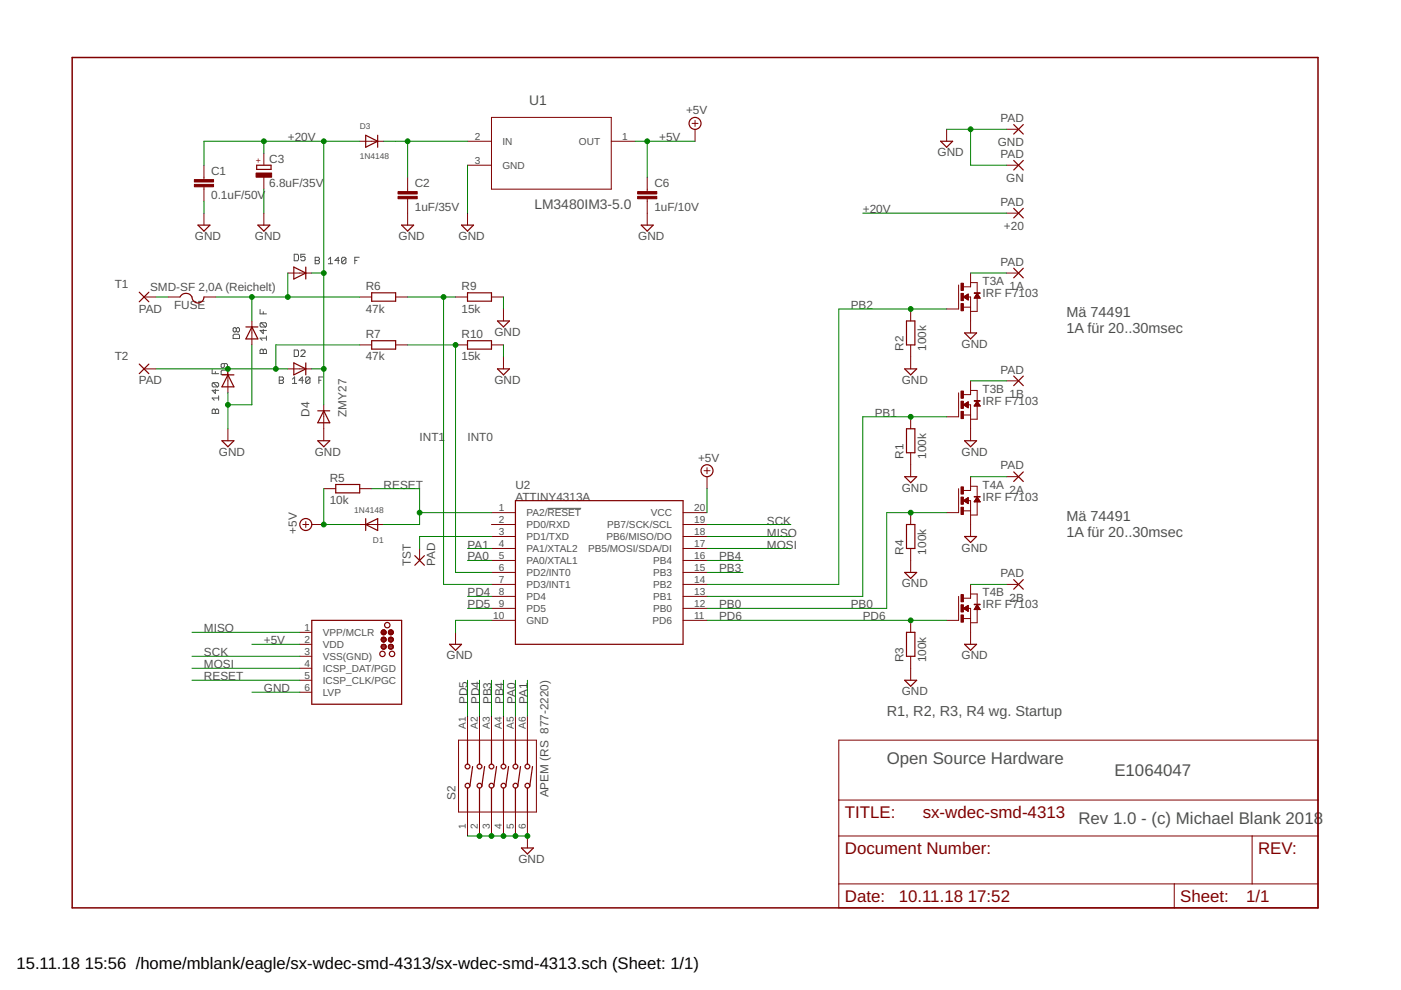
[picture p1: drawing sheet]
<svg xmlns="http://www.w3.org/2000/svg" width="297mm" height="210mm" viewBox="0 0 297 210" stroke-linecap="round" stroke-linejoin="round" font-family="sans-serif">
<g fill="none" stroke="#505050" stroke-width=".21">
<path d="M62.4 53.9h.7l.2 .2v1l-.2 .2h-.7zM64.7 53.9h-.9v.7l.4-.2 .5 .2v.5l-.2 .2h-.5l-.2-.2M66.8 54.5h.7l.2 .3-.2 .4 .2 .5-.2 .2h-.7zM66.8 55.2h.7M69.6 55.9h.9M69.6 55l.5-.5v1.4M71.9 55.2h-.9l.7-.7v1.4M73.3 54.8l-.2-.3h-.4l-.3 .3v.9M73.3 54.8v.9l-.2 .2h-.4l-.3-.2M73.3 54.8l-.9 .9M75.2 55.2h.5M76.2 54.5h-1v1.4"/>
<path d="M45 78.3v.9h1.4M45.7 78.8v.4M47.1 78.5h.9l.2 .2v.7h-1.3v-.7zM47.6 77.1v.7l-.3 .2h-.2l-.2-.2v-.5l.2-.2h.9l.2 .2v.5l-.2 .2M49.6 70.9h1l.2 .2v.7h-1.4v-.7zM50.1 69.7l.2-.2h.3l.2 .2v.4l-.2 .3-.5-.3M50.1 69.7l-.2-.2h-.3l-.2 .2v.4l.2 .3 .5-.3M50.1 69.7v.4M55.1 65.6v.9h1.4M55.4 74l.4 .3 .5-.3 .2 .3v.7h-1.4v-.7zM55.4 68.4l-.3 .3v.4l.3 .2h.9M55.4 68.4h.9l.2 .3v.4l-.2 .2"/>
<path d="M55.4 68.4l.9 .9M55.8 66.1v.4M55.8 69.8v.9l-.7-.6h1.4M55.8 74.3v.7M56.5 71.2v1M56.5 71.7h-1.4l.5 .5M59.2 79.9h.7l.2 .3-.2 .4 .2 .5-.2 .2h-.7zM62.4 74.2h.7l.2 .2v1l-.2 .2h-.7zM63.8 74.4l.2-.2h.5l.2 .2v.3l-.9 .9h.9M68.5 79.9h-.9v1.4M45.2 81.1l-.2 .3v.4l.2 .2h.9M45.2 86.7l.5 .3 .4-.3 .3 .3v.7h-1.4v-.7z"/>
<path d="M45.2 81.1h.9l.3 .3v.4l-.3 .2M45.2 81.1l.9 .9M45.7 82.5v.9l-.7-.6h1.4M45.7 87v.7M46.4 83.9v1M46.4 84.4h-1.4l.4 .5M59.2 80.6h.7M62 81.3h.9M62 80.4l.5-.5v1.4M64.3 80.6h-.9l.7-.7v1.4M65.7 80.2l-.2-.3h-.5l-.2 .3v.9M65.7 80.2v.9l-.2 .2h-.5l-.2-.2"/>
<path d="M65.7 80.2l-.9 .9M67.6 80.6h.5M116.1 107.8h7.1"/>
</g>
<path d="M15.3 12.2h264.1v180.3h-264.1z" fill="none" stroke="#800000" stroke-width=".32"/>
<g fill="none" stroke="#800000" stroke-width=".21">
<path d="M43.2 35v3.1M43.2 39.6v3.1M55.9 32.5v2.5M55.9 37.6v2.5M76.3 30h5M86.4 37.6v3M99.1 30h5.1M99.1 35h5.1M104.2 24.9h25.4v15.2h-25.4zM129.6 30h5.1M137.2 37.6v3M146.7 26.2h1.3"/>
<path d="M147.4 25.5v1.3M147.4 27.4v2.6M200.7 27.4v2.6M213.4 27.4h2.5M213.4 35h2.5M43.2 45.2v2.5M55.9 45.2v2.5M61 57.9h5.1M86.4 42.1v5.6M99.1 45.2v2.5M137.2 42.1v5.6M205.8 57.9v2.9h-1.5"/>
<path d="M205.8 59.9h1.4v2.3M213.4 57.9h2.5M213.4 45.2h2.5M30.5 63h2.6M30.5 78.2h2.6M35.6 63h2.6M43.2 63h2.6M48.3 78.2v5.1M53.4 68.1v5M61 78.2h5.1M76.3 63h2.5M76.3 73.1h2.5"/>
<path d="M83.9 63h2.5M83.9 73.1h2.5M96.6 63h2.5M96.6 73.1h2.5M104.2 63h2.5M104.2 73.1h2.5M106.7 65.5v2.6M106.7 75.7v2.5M193.1 65.5v2.6M193.1 73.1v5.1M203.2 60.4v5.1h-2.5M204.3 65.1h1.5"/>
<path d="M204.3 63l1-.7v1.3M204.3 63l1 .6M204.3 62.9l1.5 .1v7.6M204.3 63h1M204.4 62.9h.9M204.5 63.1h.8M204.5 62.8h.8M204.6 63.2h.7M204.6 62.7h.7M204.7 63.2h.6M204.7 62.7h.6M204.8 63.3h.5"/>
<path d="M204.9 62.6h.4M204.9 63.4h.4M205 62.5h.3M205 63.4h.3M205.1 62.5h.2M205.1 63.5h.2M205.2 62.4h.1M205.2 63.6h.1M206.6 63.2h1.2M206.6 63.1h1.1M206.7 63h1M206.7 62.9h.9"/>
<path d="M206.8 62.9h.8M206.8 62.8h.8M206.8 62.7h.7M206.9 62.7h.6M206.9 62.6h.5M207 62.5h.4M207 62.5h.3M207.1 62.4h.2M207.1 62.3h.2M207.2 62.3h.1M207.2 63.2v2.8h-1.4M207.2 62.2l.6 1h-1.3z"/>
<path d="M48.3 90.9v2.6M68.6 85.8v7.7M149.3 99.8h1.2M149.9 99.2v1.2M193.1 88.4v2.5M193.1 96v5.1M203.2 83.3v5.1h-2.5M204.3 85.8l1-.6v1.3zM204.3 88h1.5M204.3 85.8h1.5v7.7M204.3 85.9h1M204.4 85.9h.9"/>
<path d="M204.4 85.7h.9M204.5 86h.8M204.5 85.7h.8M204.7 86.1h.6M204.7 85.6h.6M204.8 86.1h.5M204.8 85.5h.5M204.9 86.2h.4M204.9 85.4h.4M205 86.3h.3M205 85.4h.3M205.1 86.4h.2"/>
<path d="M205.1 85.3h.2M205.2 86.4h.1M205.2 85.2h.1M205.8 80.8v2.9h-1.5M205.8 82.8h1.4v2.3M206.6 86h1.2M206.7 85.9h1M206.7 85.8h.9M206.8 85.7h.8M206.8 85.7h.7M206.9 85.6h.6M206.9 85.5h.6"/>
<path d="M206.9 85.4h.5M207 85.4h.4M207 85.3h.3M207.1 85.2h.2M207.1 85.2h.1M207.2 85.1h.1M207.2 86.1v2.8h-1.4M207.2 85.1l.6 1h-1.3zM213.4 80.8h2.5M64.2 111.2h1.3M64.8 110.6v1.2M66.1 111.2h2.5"/>
<path d="M68.6 103.6h2.6M76.3 103.6h2.5M76.3 111.2h5M89 116.3v2.5M104.2 108.7h5.1M104.2 111.2h5.1M104.2 113.7h5.1M104.2 116.3h5.1M104.2 118.8h5.1M144.8 108.7h5.1M144.8 111.2h5.1M144.8 113.7h5.1"/>
<path d="M144.8 116.3h5.1M144.8 118.8h5.1M149.9 101.1v2.5M193.1 108.7v2.5M193.1 116.3v5.1M203.2 103.6v5.1h-2.5M204.3 106.2l1-.7v1.3zM204.3 108.3h1.5M204.3 106.1h1M204.3 106.2h1.5v7.5M204.4 106.3h.9M204.4 106h.9"/>
<path d="M204.5 106h.8M204.6 106.3h.7M204.6 105.9h.7M204.7 106.4h.6M204.7 105.8h.6M204.8 106.5h.5M204.9 105.8h.4M204.9 106.5h.4M205 105.7h.3M205 106.6h.3M205.1 105.6h.2M205.1 106.7h.2"/>
<path d="M205.2 106.7h.1M205.2 105.6h.1M205.8 101.1v2.9h-1.5M205.8 103.1h1.4v2.3M206.6 106.3h1.2M206.6 106.3h1.1M206.7 106.2h1M206.7 106.1h.9M206.8 106h.8M206.9 105.9h.6M206.9 105.8h.6M206.9 105.8h.5"/>
<path d="M207 105.7h.4M207 105.6h.3M207.1 105.6h.2M207.1 105.5h.1M207.2 105.4h.1M207.2 106.4v2.8h-1.4M207.2 105.4l.6 1h-1.3zM213.4 101.1h2.5M63.6 134.1h2.5M63.6 136.6h2.5M63.6 139.1h2.5M96.6 134.1v2.5"/>
<path d="M104.2 123.9h5.1M104.2 129h5.1M104.2 131.5h5.1M104.2 121.4h5.1M104.2 126.4h5.1M144.8 123.9h5.1M144.8 129h5.1M144.8 131.5h5.1M144.8 121.4h5.1M144.8 126.4h5.1M193.1 131.5v2.6M193.1 139.1v5.1"/>
<path d="M203.2 126.4v5.1h-2.5M204.3 131.1h1.5M204.3 129h1.5v7.6M204.3 128.9h1M204.4 129.1h.9M204.4 128.9h.9M204.5 129.2h.8M204.6 128.8h.7M204.6 129.2h.7M204.7 128.7h.6M204.7 129.3h.6M204.8 128.7h.5"/>
<path d="M204.9 129.4h.4M204.9 128.6h.4M205 129.4h.3M205 128.5h.3M205.1 129.5h.2M205.1 128.5h.2M205.2 129.6h.1M205.2 128.4h.1M205.3 128.4v1.2l-1-.6M205.3 128.4l-1 .6M205.8 123.9v2.9h-1.5M205.8 125.9h1.4v2.3"/>
<path d="M206.6 129.2h1.2M206.7 129.1h1M206.7 129h1M206.7 128.9h.9M206.8 128.9h.8M206.8 128.8h.7M206.9 128.7h.6M206.9 128.6h.5M207 128.5h.4M207.1 128.5h.2M207.1 128.4h.2M207.1 128.3h.1"/>
<path d="M207.2 129.2v2.8h-1.4M207.2 128.2l.6 1h-1.3zM207.2 128.2h.1M213.4 123.9h2.5M63.6 141.7h2.5M63.6 144.2h2.5M63.6 146.8h2.5M97.2 156.9h16.5v15.3h-16.5zM99.1 151.8v5.1M101.7 151.8v5.1M104.2 151.8v5.1M106.7 151.8v5.1"/>
<path d="M109.3 151.8v5.1M111.8 151.8v5.1M177.8 156.9h101.6v35.6h-101.6zM99.1 172.2v5M101.7 172.2v5M104.2 172.2v5M106.7 172.2v5M109.3 172.2v5M111.8 172.2v7.6M177.8 177.2h101.6M177.8 169.6h101.6M265.5 177.2v10.2"/>
<path d="M177.8 187.4h101.6M249 187.4v5.1"/>
</g>
<g fill="none" stroke="#800000" stroke-width=".25">
<path d="M54.4 35h3.1v.9h-3.1zM77.5 28.7l2.6 1.3-2.6 1.2zM80.1 28.7v2.5M199.4 30h2.6l-1.3 1.2zM214.9 26.4l2.1 2M214.9 34l2.1 2M217 26.4l-2.1 2M217 34l-2.1 2M42 47.7h2.5l-1.3 1.3zM54.7 47.7h2.5l-1.3 1.3zM62.3 56.6l2.5 1.3-2.5 1.3zM64.8 56.6v2.6"/>
<path d="M85.2 47.7h2.5l-1.3 1.3zM97.9 47.7h2.5l-1.3 1.3zM136 47.7h2.5l-1.3 1.3zM214.9 56.9l2.1 2M214.9 44.2l2.1 2M217 56.9l-2.1 2M217 44.2l-2.1 2M29.5 62l2.1 2M29.5 77.2l2.1 2M31.6 62l-2.1 2M31.6 77.2l-2.1 2M38.2 63a1.42 1.42 0 0 1 1.5-.8 1.42 1.42 0 0 1 1.2 1.4 1.27 1.27 0 0 0 1.4 .6 1.27 1.27 0 0 0 .9-1.2"/>
<path d="M47.1 79.5h2.5M48.3 79.5l1.3 2.5h-2.5zM52.1 69.3h2.6M53.4 69.3l1.3 2.6h-2.6zM62.3 76.9l2.5 1.3-2.5 1.3zM64.8 76.9v2.6M78.8 62.1h5.1v1.8h-5.1zM78.8 72.2h5.1v1.8h-5.1zM99.1 62.1h5.1v1.8h-5.1zM99.1 72.2h5.1v1.8h-5.1zM105.5 68.1h2.5l-1.3 1.2zM105.5 78.2h2.5l-1.3 1.3z"/>
<path d="M191.8 78.2h2.6l-1.3 1.3zM192.2 68.1h1.8v5h-1.8zM204.5 70.6h2.6l-1.3 1.3zM214.9 79.7l2.1 2.1M217 79.7l-2.1 2.1M47.1 93.5h2.5l-1.3 1.2zM67.4 93.5h2.5l-1.3 1.2zM67.4 87.1h2.5M68.6 87.1l1.3 2.5h-2.5zM192.2 90.9h1.8v5.1h-1.8zM204.5 93.5h2.6l-1.3 1.2zM71.2 102.7h5.1v1.8h-5.1z"/>
<path d="M77.5 111.2l2.6-1.2v2.5zM77.5 110v2.5M87.9 117.8l2.1 2M90 117.8l-2.1 2M109.3 106.2h35.5v30.4h-35.5zM191.8 101.1h2.6l-1.3 1.2zM192.2 111.2h1.8v5.1h-1.8zM204.5 113.7h2.6l-1.3 1.3zM214.9 100.1l2.1 2M217 100.1l-2.1 2M66.1 131.5h19.1v17.8h-19.1zM80.8 134.1h1.1"/>
<path d="M80.8 135.6h1.1M80.8 137.2h1.1M80.9 137h.9M80.9 134.3h.9M80.9 133.9h.9M80.9 133.9v.4M80.9 134.3l.2 .2M80.9 135.8a.52 .52 0 0 0 .4 .3 .52 .52 0 0 0 .5-.3M80.9 135.4h.9M80.9 135.8h.9M80.9 137.4h.9M81 136.7h.7"/>
<path d="M81 135.2l-.2 .3 .1 .3M81 135.2a.52 .52 0 0 1 .7 0 .52 .52 0 0 1 .1 .6M81 135.2h.6M81.1 133.6h.5M81.1 134.5h.5M81.1 133.6l-.2 .3M81.1 133.6h.3l.4 .3M81.2 136.1h.3M81.8 133.9l.1 .2M81.8 134.3l-.2 .2M81.9 134.1l-.1 .2M82.4 134.1h1"/>
<path d="M82.4 135.6h1M82.4 137.2h1M82.4 137h1M82.4 133.9v.4M82.4 134.3l.2 .2M82.4 134.3h.9M82.4 133.9h.9M82.4 135.8l.2 .3h.5M82.4 135.4h.9M82.4 135.8h.9M82.4 137.4h.9M82.5 136.7h.7"/>
<path d="M82.6 135.2h.6M82.6 134.5h.5M82.6 133.6h.5M82.6 133.6l-.2 .3M82.6 133.6l.6 .1 .2 .4M82.7 136.1h.3M83.2 135.2a.52 .52 0 0 0-.7 0 .52 .52 0 0 0-.1 .6M83.2 135.2a.52 .52 0 0 1-.1 .9M83.3 134.3l-.3 .3-.4-.1M83.4 134.1l-.1 .2M95.3 136.6h2.6l-1.3 1.3zM191.8 121.4h2.6l-1.3 1.2z"/>
<path d="M192.2 134.1h1.8v5h-1.8zM204.5 136.6h2.6l-1.3 1.3zM214.9 122.9l2.1 2M217 122.9l-2.1 2M99.1 156.9v5.1M101.7 156.9v5.1M104.2 156.9v5.1M106.7 156.9v5.1M109.3 156.9v5.1M111.8 156.9v5.1M191.8 144.2h2.6l-1.3 1.3zM99.1 167.1v5.1"/>
<path d="M100.2 162.5l-.6 4.1M101.7 167.1v5.1M102.7 162.5l-.5 4.2M104.2 167.1v5.1M105.3 162.5l-.6 4.2M106.7 167.1v5.1M107.8 162.5l-.6 4.2M109.3 167.1v5.1M110.4 162.5l-.6 4.2M110.6 179.8h2.5l-1.3 1.3zM111.8 167.1v5.1M112.9 162.5l-.6 4.2"/>
<circle cx="147.4" cy="26.2" r="1.27"/>
<circle cx="149.9" cy="99.8" r="1.27"/>
<circle cx="64.8" cy="111.2" r="1.27"/>
<circle cx="81.1" cy="138.6" r=".57"/>
<circle cx="81.3" cy="137.1" r=".51"/>
<circle cx="82.1" cy="132.5" r=".57"/>
<circle cx="82.9" cy="137.1" r=".51"/>
<circle cx="83.1" cy="138.6" r=".57"/>
<circle cx="99.1" cy="166.6" r=".51"/>
<circle cx="99.1" cy="162.5" r=".51"/>
<circle cx="101.7" cy="166.6" r=".51"/>
<circle cx="101.7" cy="162.5" r=".51"/>
<circle cx="104.2" cy="162.5" r=".51"/>
<circle cx="104.2" cy="166.6" r=".51"/>
<circle cx="106.7" cy="166.6" r=".51"/>
<circle cx="106.7" cy="162.5" r=".51"/>
<circle cx="109.3" cy="166.6" r=".51"/>
<circle cx="109.3" cy="162.5" r=".51"/>
<circle cx="111.8" cy="166.6" r=".51"/>
<circle cx="111.8" cy="162.5" r=".51"/>
</g>
<g fill="#800000" stroke="#800000" stroke-width=".21">
<path d="M54.3 36.7h3.3v.9h-3.3z"/>
<path d="M135.2 41.6h4.1v.5h-4.1z"/>
<path d="M135.2 40.6h4.1v.5h-4.1z"/>
<path d="M84.4 41.6h4.1v.5h-4.1z"/>
<path d="M84.4 40.6h4.1v.5h-4.1z"/>
<path d="M203.8 60h.5v1.6h-.5z"/>
<path d="M203.8 62.2h.5v1.5h-.5z"/>
<path d="M203.8 64.4h.5v1.5h-.5z"/>
<path d="M206.5 62.1h1.3v.1h-1.3z"/>
<path d="M203.8 82.9h.5v1.5h-.5z"/>
<path d="M203.8 85.1h.5v1.5h-.5z"/>
<path d="M203.8 87.2h.5v1.6h-.5z"/>
<path d="M206.5 84.9h1.3v.2h-1.3z"/>
<path d="M203.8 103.2h.5v1.6h-.5z"/>
<path d="M203.8 105.4h.5v1.5h-.5z"/>
<path d="M203.8 107.5h.5v1.6h-.5z"/>
<path d="M206.5 105.3h1.3v.1h-1.3z"/>
<path d="M203.8 126.1h.5v1.5h-.5z"/>
<path d="M203.8 128.2h.5v1.6h-.5z"/>
<path d="M203.8 130.4h.5v1.5h-.5z"/>
<path d="M206.5 128.1h1.3v.1h-1.3z"/>
<path d="M41.2 39.1h4.1v.5h-4.1z"/>
<path d="M41.2 38.1h4.1v.5h-4.1z"/>
</g>
<g fill="none" stroke="#008000" stroke-width=".21">
<path d="M55.9 30v2.5M68.6 30v55.8M76.3 30h-33.1v5M81.3 30h17.8M86.4 30v7.6M99.1 35v10.2M134.7 30h12.7M137.2 30v7.6M200.7 27.4h12.7M205.8 27.4v7.6h7.6M43.2 42.7v2.5M55.9 40.1v5.1"/>
<path d="M61 57.9v5.1M66.1 57.9h2.5M182.9 45.2h30.5M205.8 57.9h7.6M33.1 78.2h27.9M33.1 63h2.5M45.8 63h30.5M53.4 63v5.1M53.4 73.1v12.7h-5.1M66.1 78.2h2.5M76.3 73.1h-17.8v5.1M86.4 73.1h10.2v48.3h7.6"/>
<path d="M86.4 63h10.2M94 63v60.9h10.2M106.7 63v2.5M106.7 73.1v2.6M200.7 65.5h-22.9v58.4h-27.9M48.3 83.3v7.6M200.7 88.4h-17.8v38h-33M205.8 80.8h7.6M68.6 103.6v7.6h7.7M78.8 103.6h10.2v7.6h-7.7M89 108.7h15.2M99.1 116.3h5.1"/>
<path d="M99.1 118.8h5.1M104.2 113.7h-15.2v2.6M149.9 111.2h17.8M149.9 103.6v5.1M149.9 113.7h17.8M149.9 116.3h17.8M149.9 118.8h7.6M200.7 108.7h-12.7v20.3h-38.1M205.8 101.1h7.6M40.7 134.1h22.9M40.7 139.1h22.9M53.4 136.6h10.2"/>
<path d="M99.1 126.4h5.1M99.1 129h5.1M104.2 131.5h-7.6v2.6M149.9 131.5h50.8M149.9 121.4h7.6M205.8 123.9h7.6M40.7 144.2h22.9M40.7 141.7h22.9M53.4 146.8h10.2M99.1 144.2v7.6M101.7 144.2v7.6M104.2 144.2v7.6"/>
<path d="M106.7 144.2v7.6M109.3 144.2v7.6M111.8 144.2v7.6M99.1 177.2h12.7"/>
</g>
<g fill="#008000" stroke="#008000" stroke-width=".21">
<circle cx="205.8" cy="27.4" r=".51"/>
<circle cx="48.3" cy="85.8" r=".51"/>
<circle cx="101.7" cy="177.2" r=".51"/>
<circle cx="104.2" cy="177.2" r=".51"/>
<circle cx="106.7" cy="177.2" r=".51"/>
<circle cx="109.3" cy="177.2" r=".51"/>
<circle cx="111.8" cy="177.2" r=".51"/>
<circle cx="137.2" cy="30" r=".51"/>
<circle cx="68.6" cy="111.2" r=".51"/>
<circle cx="68.6" cy="30" r=".51"/>
<circle cx="68.6" cy="57.9" r=".51"/>
<circle cx="68.6" cy="78.2" r=".51"/>
<circle cx="55.9" cy="30" r=".51"/>
<circle cx="58.5" cy="78.2" r=".51"/>
<circle cx="48.3" cy="78.2" r=".51"/>
<circle cx="193.1" cy="65.5" r=".51"/>
<circle cx="96.6" cy="73.1" r=".51"/>
<circle cx="86.4" cy="30" r=".51"/>
<circle cx="89" cy="108.7" r=".51"/>
<circle cx="53.4" cy="63" r=".51"/>
<circle cx="61" cy="63" r=".51"/>
<circle cx="193.1" cy="88.4" r=".51"/>
<circle cx="94" cy="63" r=".51"/>
<circle cx="193.1" cy="131.5" r=".51"/>
<circle cx="193.1" cy="108.7" r=".51"/>
</g>
<g font-size="3.6" fill="#505050">
<text x="188" y="162">Open Source Hardware</text>
<text x="236.3" y="164.5">E1064047</text>
<text x="228.6" y="174.7">Rev 1.0 - (c) Michael Blank 2018</text>
</g>
<g font-size="3.6" fill="#800000">
<text x="179.1" y="173.4">TITLE:</text>
<text x="195.6" y="173.4">sx-wdec-smd-4313</text>
<text x="179.1" y="181.1">Document Number:</text>
<text x="266.7" y="181.1">REV:</text>
<text x="179.1" y="191.2">Date:</text>
<text x="190.5" y="191.2">10.11.18</text>
<text x="205.2" y="191.2">17:52</text>
<text x="250.2" y="191.2">Sheet:</text>
<text x="264.2" y="191.2">1/1</text>
</g>
<g font-size="3.5">
<text x="3.5" y="205.4">15.11.18</text>
<text x="18" y="205.4">15:56 /home/mblank/eagle/sx-wdec-smd-4313/sx-wdec-smd-4313.sch (Sheet: 1/1)</text>
</g>
<g font-size="3.1" fill="#505050">
<text x="226.1" y="67.3">Mä 74491</text>
<text x="226.1" y="70.6">1A für 20..30msec</text>
<text x="226.1" y="110.5">Mä 74491</text>
<text x="226.1" y="113.8">1A für 20..30msec</text>
<text x="188" y="151.8">R1, R2, R3, R4 wg. Startup</text>
</g>
<g font-size="2.9" fill="#505050">
<text x="112.2" y="22.3">U1</text>
<text x="113.3" y="44.4">LM3480IM3-5.0</text>
</g>
<g font-size="2.5" fill="#505050">
<text x="61" y="30">+20V</text>
<text x="139.8" y="30">+5V</text>
<text x="145.5" y="24.2">+5V</text>
<text x="212.1" y="25.9">PAD</text>
<text x="57.1" y="34.6">C3</text>
<text x="198.8" y="33.1">GND</text>
<text x="211.5" y="31.1">GND</text>
<text x="212.1" y="33.5">PAD</text>
<text x="44.8" y="37.2">C1</text>
<text x="57.1" y="39.6">6.8uF/35V</text>
<text x="87.9" y="39.7">C2</text>
<text x="138.7" y="39.7">C6</text>
<text x="213.3" y="38.7">GN</text>
<text x="44.8" y="42.3">0.1uF/50V</text>
<text x="87.9" y="44.8">1uF/35V</text>
<text x="138.7" y="44.8">1uF/10V</text>
<text x="182.9" y="45.2">+20V</text>
<text x="212.1" y="43.7">PAD</text>
<text x="41.3" y="50.9">GND</text>
<text x="54" y="50.9">GND</text>
<text x="84.5" y="50.9">GND</text>
<text x="97.2" y="50.9">GND</text>
<text x="135.3" y="50.9">GND</text>
<text x="212.9" y="48.8">+20</text>
<text x="212.1" y="56.4">PAD</text>
<text x="24.3" y="61.1">T1</text>
<text x="31.8" y="61.7">SMD-SF 2,0A (Reichelt)</text>
<text x="36.9" y="65.5">FUSE</text>
<text x="77.5" y="61.5">R6</text>
<text x="97.8" y="61.5">R9</text>
<text x="180.4" y="65.5">PB2</text>
<text x="208.3" y="63">IRF F7103</text>
<text x="208.3" y="60.4">T3A</text>
<text x="214" y="61.5">1A</text>
<text x="29.4" y="66.3">PAD</text>
<text x="77.5" y="66.3">47k</text>
<text x="77.5" y="71.6">R7</text>
<text x="97.8" y="66.3">15k</text>
<text x="97.8" y="71.6">R10</text>
<text x="104.8" y="71.2">GND</text>
<text x="24.3" y="76.4">T2</text>
<text x="77.5" y="76.4">47k</text>
<text x="97.8" y="76.4">15k</text>
<text x="191.6" y="74.4" transform="rotate(-90 191.6 74.4)">R2</text>
<text x="196.4" y="74.4" transform="rotate(-90 196.4 74.4)">100k</text>
<text x="203.9" y="73.8">GND</text>
<text x="29.4" y="81.5">PAD</text>
<text x="104.8" y="81.4">GND</text>
<text x="191.2" y="81.4">GND</text>
<text x="208.3" y="83.3">T3B</text>
<text x="212.1" y="79.2">PAD</text>
<text x="65.6" y="88.4" transform="rotate(-90 65.6 88.4)">D4</text>
<text x="73.5" y="88.4" transform="rotate(-90 73.5 88.4)">ZMY27</text>
<text x="185.5" y="88.4">PB1</text>
<text x="208.3" y="85.8">IRF F7103</text>
<text x="214" y="84.4">1B</text>
<text x="89" y="93.4">INT1</text>
<text x="99.1" y="93.4">INT0</text>
<text x="46.4" y="96.6">GND</text>
<text x="66.7" y="96.6">GND</text>
<text x="148" y="97.9">+5V</text>
<text x="191.6" y="97.3" transform="rotate(-90 191.6 97.3)">R1</text>
<text x="196.4" y="97.3" transform="rotate(-90 196.4 97.3)">100k</text>
<text x="203.9" y="96.6">GND</text>
<text x="212.1" y="99.5">PAD</text>
<text x="69.9" y="106.9">10k</text>
<text x="69.9" y="102.1">R5</text>
<text x="81.3" y="103.6">RESET</text>
<text x="109.3" y="106.1">ATTINY4313A</text>
<text x="109.3" y="103.6">U2</text>
<text x="191.2" y="104.2">GND</text>
<text x="208.3" y="106.1">IRF F7103</text>
<text x="208.3" y="103.6">T4A</text>
<text x="214" y="104.7">2A</text>
<text x="62.9" y="113.1" transform="rotate(-90 62.9 113.1)">+5V</text>
<text x="162.6" y="113.8">MISO</text>
<text x="162.6" y="111.2">SCK</text>
<text x="87.1" y="120" transform="rotate(-90 87.1 120)">TST</text>
<text x="92.3" y="120" transform="rotate(-90 92.3 120)">PAD</text>
<text x="99.1" y="118.8">PA0</text>
<text x="99.1" y="116.3">PA1</text>
<text x="152.5" y="118.8">PB4</text>
<text x="162.6" y="116.3">MOSI</text>
<text x="191.6" y="117.6" transform="rotate(-90 191.6 117.6)">R4</text>
<text x="196.4" y="117.6" transform="rotate(-90 196.4 117.6)">100k</text>
<text x="203.9" y="116.9">GND</text>
<text x="152.5" y="121.4">PB3</text>
<text x="191.2" y="124.6">GND</text>
<text x="212.1" y="122.4">PAD</text>
<text x="99.1" y="126.5">PD4</text>
<text x="99.1" y="129">PD5</text>
<text x="152.5" y="131.5">PD6</text>
<text x="152.5" y="129">PB0</text>
<text x="180.4" y="129">PB0</text>
<text x="182.9" y="131.5">PD6</text>
<text x="208.3" y="129">IRF F7103</text>
<text x="208.3" y="126.5">T4B</text>
<text x="214" y="127.5">2B</text>
<text x="43.2" y="134.1">MISO</text>
<text x="55.9" y="136.6">+5V</text>
<text x="43.2" y="139.2">SCK</text>
<text x="43.2" y="141.7">MOSI</text>
<text x="94.7" y="139.8">GND</text>
<text x="191.6" y="140.4" transform="rotate(-90 191.6 140.4)">R3</text>
<text x="196.4" y="140.4" transform="rotate(-90 196.4 140.4)">100k</text>
<text x="203.9" y="139.8">GND</text>
<text x="43.2" y="144.2">RESET</text>
<text x="55.9" y="146.8">GND</text>
<text x="99.1" y="149.3" transform="rotate(-90 99.1 149.3)">PD5</text>
<text x="101.7" y="149.3" transform="rotate(-90 101.7 149.3)">PD4</text>
<text x="104.2" y="149.3" transform="rotate(-90 104.2 149.3)">PB3</text>
<text x="106.7" y="149.3" transform="rotate(-90 106.7 149.3)">PB4</text>
<text x="109.3" y="149.3" transform="rotate(-90 109.3 149.3)">PA0</text>
<text x="111.8" y="149.3" transform="rotate(-90 111.8 149.3)">PA1</text>
<text x="191.2" y="147.4">GND</text>
<text x="96.6" y="169.6" transform="rotate(-90 96.6 169.6)">S2</text>
<text x="116.3" y="169.1" transform="rotate(-90 116.3 169.1)">APEM (RS 877-2220)</text>
<text x="109.9" y="183">GND</text>
</g>
<g font-size="2.1" fill="#505050">
<text x="100.7" y="29.6">2</text>
<text x="131.9" y="29.6">1</text>
<text x="100.7" y="34.7">3</text>
<text x="106.5" y="30.7">IN</text>
<text x="106.5" y="35.8">GND</text>
<text x="122.7" y="30.7">OUT</text>
<text x="105.8" y="108.3">1</text>
<text x="105.8" y="110.9">2</text>
<text x="105.8" y="113.4">3</text>
<text x="111.6" y="109.4">PA2/RESET</text>
<text x="111.6" y="112">PD0/RXD</text>
<text x="128.7" y="112">PB7/SCK/SCL</text>
<text x="138" y="109.4">VCC</text>
<text x="147.2" y="108.3">20</text>
<text x="147.2" y="110.9">19</text>
<text x="147.2" y="113.4">18</text>
<text x="105.8" y="115.9">4</text>
<text x="105.8" y="118.5">5</text>
<text x="111.6" y="114.5">PD1/TXD</text>
<text x="111.6" y="117.1">PA1/XTAL2</text>
<text x="111.6" y="119.6">PA0/XTAL1</text>
<text x="124.7" y="117.1">PB5/MOSI/SDA/DI</text>
<text x="128.6" y="114.5">PB6/MISO/DO</text>
<text x="138.5" y="119.6">PB4</text>
<text x="147.2" y="115.9">17</text>
<text x="147.2" y="118.5">16</text>
<text x="105.8" y="121">6</text>
<text x="105.8" y="123.6">7</text>
<text x="111.6" y="122.1">PD2/INT0</text>
<text x="111.6" y="124.7">PD3/INT1</text>
<text x="138.5" y="122.1">PB3</text>
<text x="138.5" y="124.7">PB2</text>
<text x="147.2" y="121">15</text>
<text x="147.2" y="123.6">14</text>
<text x="104.6" y="131.2">10</text>
<text x="105.8" y="126.1">8</text>
<text x="105.8" y="128.6">9</text>
<text x="111.6" y="127.2">PD4</text>
<text x="111.6" y="129.8">PD5</text>
<text x="138.5" y="127.2">PB1</text>
<text x="138.5" y="129.8">PB0</text>
<text x="147.2" y="126.1">13</text>
<text x="147.2" y="128.6">12</text>
<text x="147.2" y="131.2">11</text>
<text x="64.6" y="133.7">1</text>
<text x="64.6" y="136.3">2</text>
<text x="68.4" y="134.8">VPP/MCLR</text>
<text x="68.4" y="137.4">VDD</text>
<text x="111.6" y="132.3">GND</text>
<text x="138.3" y="132.3">PD6</text>
<text x="64.6" y="138.8">3</text>
<text x="64.6" y="141.3">4</text>
<text x="64.6" y="143.9">5</text>
<text x="68.4" y="139.9">VSS(GND)</text>
<text x="68.4" y="142.5">ICSP_DAT/PGD</text>
<text x="64.6" y="146.4">6</text>
<text x="68.4" y="145">ICSP_CLK/PGC</text>
<text x="68.4" y="147.5">LVP</text>
<text x="98.8" y="154.6" transform="rotate(-90 98.8 154.6)">A1</text>
<text x="101.3" y="154.6" transform="rotate(-90 101.3 154.6)">A2</text>
<text x="103.8" y="154.6" transform="rotate(-90 103.8 154.6)">A3</text>
<text x="106.4" y="154.6" transform="rotate(-90 106.4 154.6)">A4</text>
<text x="108.9" y="154.6" transform="rotate(-90 108.9 154.6)">A5</text>
<text x="111.5" y="154.6" transform="rotate(-90 111.5 154.6)">A6</text>
<text x="98.8" y="175.7" transform="rotate(-90 98.8 175.7)">1</text>
<text x="101.3" y="175.7" transform="rotate(-90 101.3 175.7)">2</text>
<text x="103.8" y="175.7" transform="rotate(-90 103.8 175.7)">3</text>
<text x="106.4" y="175.7" transform="rotate(-90 106.4 175.7)">4</text>
<text x="108.9" y="175.7" transform="rotate(-90 108.9 175.7)">5</text>
<text x="111.5" y="175.7" transform="rotate(-90 111.5 175.7)">6</text>
</g>
<g font-size="1.8" fill="#505050">
<text x="76.3" y="27.4">D3</text>
<text x="76.3" y="33.8">1N4148</text>
<text x="75.1" y="108.7">1N4148</text>
<text x="79.1" y="115">D1</text>
</g>
<text font-size="1.8" fill="#800000" x="55.4" y="34.6" transform="rotate(-90 55.4 34.6)">+</text>
</svg>
